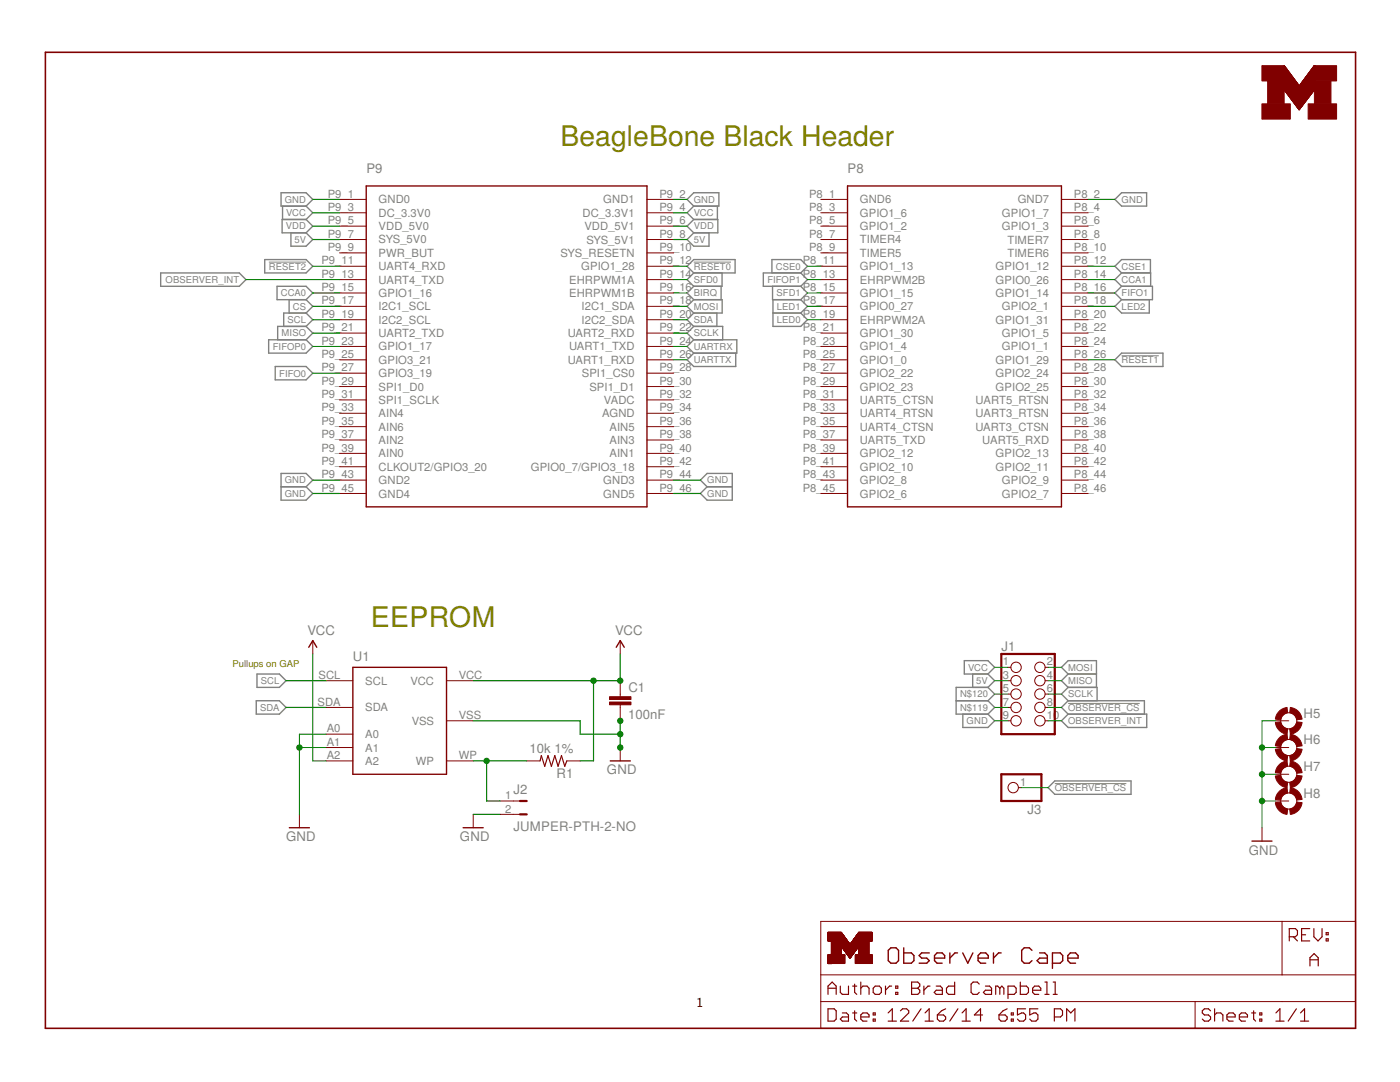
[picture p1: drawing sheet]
<svg xmlns="http://www.w3.org/2000/svg" width="279mm" height="216mm" viewBox="0 0 279 216" stroke-linecap="round" stroke-linejoin="round" font-family="sans-serif">
<g fill="none" stroke="#808080" stroke-width=".28">
<path d="M56.1 38.5h5l1.3 1.3-1.3 1.3h-5zM137.1 39.8l1.4-1.3h5v2.6h-5zM222.5 39.8l1.3-1.3h5v2.6h-5zM32.1 54.5h15.7l1.3 1.3-1.3 1.3h-15.7zM52.8 51.8h8.3l1.3 1.3-1.3 1.4h-8.3zM55.3 57.1h5.8l1.3 1.4-1.3 1.3h-5.8zM56.4 41.1v2.7M57.7 59.8v2.7M58.1 46.5v2.6h3l1.3-1.3-1.3-1.3M61.1 41.1l1.3 1.4-1.3 1.3M61.1 43.8h-4.8v2.7h4.8M61.1 43.8l1.3 1.3-1.3 1.4"/>
<path d="M61.1 59.8l1.3 1.3-1.3 1.4M137.1 53.1l1.4-1.3h8.2v2.7h-8.2zM138.5 59.8l-1.4 1.3 1.4 1.4M138.5 59.8h5.6v2.7h-5.6M138.5 43.8h4.8v2.7h-4.8M138.5 41.1l-1.4 1.4 1.4 1.3M138.5 46.5l-1.4 1.3 1.4 1.3h3v-2.6M138.5 43.8l-1.4 1.3 1.4 1.4M138.5 54.5l-1.4 1.3 1.4 1.3M138.5 57.1l-1.4 1.4 1.4 1.3M143.2 41.1v2.7M143.9 57.1v2.7"/>
<path d="M144.1 54.5v2.6h-5.6M154.1 54.5v-2.7h5.7l1.3 1.3-1.3 1.4M154.2 57.1v2.7h5.6M154.3 59.8v5.3h5.5l1.3-1.3-1.3-1.3M159.8 59.8l1.3 1.3-1.3 1.4M159.8 54.5h-7.5v2.6h7.5M159.8 57.1l1.3 1.4-1.3 1.3M159.8 54.5l1.3 1.3-1.3 1.3M223.8 57.1h6.2v2.7h-6.2M223.8 59.8l-1.3 1.3 1.3 1.4h5.6v-2.7M223.8 54.5h5.8v2.6M223.8 54.5l-1.3-1.4 1.3-1.3h5.8v2.7"/>
<path d="M223.8 54.5l-1.3 1.3 1.3 1.3M223.8 57.1l-1.3 1.4 1.3 1.3M53.6 67.8h7.5l1.3 1.3-1.3 1.4h-7.5zM54.9 73.1h6.2l1.3 1.4-1.3 1.3h-6.2zM61.1 62.5h-4.5v2.6M61.1 65.1l1.3 1.4-1.3 1.3M61.1 65.1h-5.7v2.7M61.1 62.5l1.3 1.3-1.3 1.3M138.5 67.8h8.5v2.7h-8.5M138.5 65.1h5.7v2.7M138.5 65.1l-1.4 1.4 1.4 1.3M138.5 62.5l-1.4 1.3 1.4 1.3"/>
<path d="M138.5 70.5l-1.4 1.3 1.4 1.3h8.3v-2.6M138.5 67.8l-1.4 1.3 1.4 1.4M143.1 62.5v2.6M154.3 62.5h5.5M222.5 71.8l1.3-1.3h8.3v2.6h-8.3zM56.1 94.5h5l1.3 1.3-1.3 1.3 1.3 1.4-1.3 1.3h-5zM56.1 97.1h5M139.8 95.8l1.3-1.3h5v5.3h-5l-1.3-1.3 1.3-1.4zM141.1 97.1h5M51.1 139.8h4.7l1.3 1.4-1.3 1.3h-4.7zM51.3 134.5h4.5l1.3 1.3-1.3 1.4h-4.5zM190.8 139.8h6.4"/>
<path d="M192.4 131.8h4.8l1.3 1.4-1.3 1.3h-4.8zM194.1 134.5v2.7M197.2 137.2h-6.4v5.3h6.4M197.2 134.5l1.3 1.3-1.3 1.4M197.2 139.8l1.3 1.4-1.3 1.3M197.2 137.2l1.3 1.3-1.3 1.3M213.2 134.5l-1.4-1.3 1.4-1.4h5.6v5.4M213.2 134.5h5.6M213.2 134.5l-1.4 1.3 1.4 1.4M213.2 137.2h5.7v2.6M213.2 137.2l-1.4 1.3 1.4 1.3M213.2 139.8h15.2v2.7"/>
<path d="M213.2 139.8l-1.4 1.4 1.4 1.3M192.2 142.5v2.7h5l1.3-1.4-1.3-1.3M209.2 157.2l1.3-1.4h15.2v2.7h-15.2zM213.2 142.5h15.7v2.7h-15.7l-1.4-1.4z"/>
</g>
<path d="M53.7 52.3h7.4M138.5 52.3h7.4M223.8 71h7.5M210.5 156.4h14.3M213.2 140.4h14.3" fill="none" stroke="#808080" stroke-width=".2"/>
<path d="M9.1 10.4h261.4v194.8h-261.4z" fill="none" stroke="#800000" stroke-width=".32"/>
<g fill="none" stroke="#800000" stroke-width=".2">
<path d="M256.3 17.9l3 4 3-4M256.3 17.9h6.1M256.3 17.8h6.1M256.3 17.7h6.1M256.3 17.6h6.1M256.3 17.5h6.1M256.3 17.4h6.1M256.3 17.3h6.1M256.3 17.2h6.1M256.3 17.1h6.1M256.3 17l2.9 .1M256.3 17h2.9"/>
<path d="M256.3 16.9h2.8M256.3 16.8l2.8 .1M256.3 16.8h2.8M256.3 16.7l2.7 .1M256.3 16.7h2.7M256.3 16.6h2.6M256.3 16.5h2.5M256.3 16.4l2.5 .1M256.3 16.4h2.5M256.3 16.3l2.4 .1M256.3 16.3h2.4M256.3 16.2h2.3"/>
<path d="M256.3 16.1h2.3M256.3 16l2.2 .1M256.3 16h2.2M256.3 16h2.1M256.3 15.9h2.1M256.3 15.8h2M256.3 15.7l2 .1M256.3 15.7h2M256.3 15.6l1.9 .1M256.3 15.6h1.9M256.3 15.6h1.8M256.3 15.5h1.8"/>
<path d="M256.3 15.4h1.7M256.3 15.3l1.7 .1M256.3 15.3h1.7M256.3 15.3h1.6M256.3 13.1l3 4 3-4h.1v4.8h-6.1zM256.3 18h6M256.3 15.2h1.6M256.3 15.2h1.5M256.3 15.1h1.5M256.3 15l1.5 .1M256.3 15h1.4M256.3 14.9l1.4 .1"/>
<path d="M256.3 14.9h1.4M256.3 14.9h1.3M256.3 14.8h1.3M256.3 14.8h1.2M256.3 14.7h1.2M256.3 14.6l1.2 .1M256.3 14.6h1.2M256.3 14.6h1.1M256.3 14.5h1.1M256.3 14.5h1M256.3 14.4h1M256.3 14.3h.9"/>
<path d="M256.3 14.2l.9 .1M256.3 14.2h.9M256.3 14.2h.8M256.3 14.1h.8M256.3 14.1h.7M256.3 14h.7M256.3 13.9h.6M256.3 13.8h.6M256.3 13.8h.5M256.3 13.7h.5M256.3 13.6h.4M256.3 13.5h.3"/>
<path d="M256.3 13.4h.3M256.3 13.4h.2M256.3 13.3h.2M256.3 13.2h.1M256.4 18.1h5.8M256.4 18.2h5.7M256.5 18.2h5.6M256.5 18.3h5.6M256.5 18.3h5.5M256.6 18.4h5.4M256.7 18.4h5.2M256.7 18.5h5.2"/>
<path d="M256.8 18.5h5.1M256.8 18.6h5M256.8 18.7h4.9M256.9 18.8h4.8M257 18.8h4.6M257 18.9h4.6M257 18.9h4.5M257.1 19h4.4M257.1 19.1h4.3M257.2 19.1h4.2M257.2 19.2h4.2M257.3 19.2h4"/>
<path d="M257.3 19.3h4M257.3 19.3h3.9M257.4 19.4h3.8M257.4 19.5h3.8M257.5 19.5h3.6M257.5 19.6h3.5M257.6 19.6h3.4M257.6 19.7h3.4M257.6 19.7h3.3M257.7 19.8h3.2M257.8 19.9h3M259.3 17.1h3.1"/>
<path d="M259.4 17h3M259.5 16.9h2.9M259.5 16.8h2.9M259.6 16.7h2.8M259.7 16.6h2.7M259.8 16.5h2.6M259.8 16.4h2.6M259.9 16.3h2.5M260 16.2h2.4M260.1 16.1h2.3M260.1 16h2.3M260.2 15.9h2.2"/>
<path d="M260.3 15.8h2.1M260.3 15.7h2.1M260.4 15.7h2M260.4 15.6h2M260.5 15.6h1.9M260.5 15.5h1.9M260.6 15.4h1.8M260.6 15.3h1.8M260.7 15.3h1.7M260.7 15.2h1.7M260.8 15.2h1.6M260.8 15.1h1.6"/>
<path d="M260.8 19.9l-3 .1M260.9 15h1.5M260.9 14.9h1.5M261 14.9h1.4M261 14.8h1.4M261.1 14.7h1.3M261.1 19.5h-3.6M261.2 14.6h1.2M261.2 14.5h1.2M261.3 14.5h1.1M261.3 14.4h1.1M261.4 14.3h1"/>
<path d="M261.5 14.2h.9M261.5 14.1h.9M261.6 14.1h.8M261.6 14h.8M261.7 13.9h.7M261.7 13.8h.7M261.8 13.8h.6M261.8 13.7h.6M261.9 13.6h.5M262 13.5h.4M262 13.4h.4M262.1 13.4h.3"/>
<path d="M262.1 13.3h.3M262.2 13.2h.2M67.8 39.8h5.3M129.1 39.8h5.4M163.8 39.8h5.3M211.8 39.8h5.4M257.8 20h3M257.9 20h2.8M257.9 20.1h2.8M257.9 20.2h2.7M258 20.2h2.6M258.1 20.3h2.4"/>
<path d="M258.1 20.4h2.3M258.2 20.5h2.2M258.2 20.5h2.1M258.3 20.6h2M258.4 20.7h1.8M258.4 20.8h1.7M258.5 20.9h1.6M258.5 20.9h1.5M258.6 21h1.4M258.6 21h1.3M258.6 21.1h1.3M258.7 21.1h1.2"/>
<path d="M258.7 21.2h1.1M258.8 21.3h1M258.8 21.3h.9M258.9 21.4h.8M258.9 21.5h.7M259 21.5h.6M259 21.6h.5M259.1 21.7h.4M259.1 21.7h.3M259.1 21.8h.3M259.2 21.9h.1M260.1 20.8l-1.6 .1"/>
<path d="M260.4 20.4h-2.3M67.8 42.5h5.3M67.8 45.1h5.3M67.8 47.8h5.3M67.8 50.5h5.3M67.8 53.1h5.3M67.8 55.8h5.3M67.8 58.5h5.3M129.1 42.5h5.4M129.1 45.1h5.4M129.1 47.8h5.4M129.1 50.5h5.4"/>
<path d="M129.1 53.1h5.4M129.1 55.8h5.4M129.1 58.5h5.4M163.8 42.5h5.3M163.8 45.1h5.3M163.8 47.8h5.3M163.8 50.5h5.3M163.8 53.1h5.3M163.8 55.8h5.3M163.8 58.5h5.3M211.8 42.5h5.4M211.8 45.1h5.4"/>
<path d="M211.8 47.8h5.4M211.8 50.5h5.4M211.8 53.1h5.4M211.8 55.8h5.4M211.8 58.5h5.4M67.8 61.1h5.3M67.8 63.8h5.3M67.8 66.5h5.3M67.8 69.1h5.3M67.8 71.8h5.3M67.8 74.5h5.3M67.8 77.1h5.3"/>
<path d="M67.8 79.8h5.3M129.1 61.1h5.4M129.1 63.8h5.4M129.1 66.5h5.4M129.1 69.1h5.4M129.1 71.8h5.4M129.1 74.5h5.4M129.1 77.1h5.4M129.1 79.8h5.4M163.8 61.1h5.3M163.8 63.8h5.3M163.8 66.5h5.3"/>
<path d="M163.8 69.1h5.3M163.8 71.8h5.3M163.8 74.5h5.3M163.8 77.1h5.3M163.8 79.8h5.3M211.8 61.1h5.4M211.8 63.8h5.4M211.8 66.5h5.4M211.8 69.1h5.4M211.8 71.8h5.4M211.8 74.5h5.4M211.8 77.1h5.4"/>
<path d="M211.8 79.8h5.4M67.8 82.5h5.3M67.8 85.1h5.3M67.8 87.8h5.3M67.8 90.5h5.3M67.8 93.1h5.3M67.8 95.8h5.3M67.8 98.5h5.3M129.1 82.5h5.4M129.1 85.1h5.4M129.1 87.8h5.4M129.1 90.5h5.4"/>
<path d="M129.1 93.1h5.4M129.1 95.8h5.4M129.1 98.5h5.4M163.8 82.5h5.3M163.8 85.1h5.3M163.8 87.8h5.3M163.8 90.5h5.3M163.8 93.1h5.3M163.8 95.8h5.3M163.8 98.5h5.3M211.8 82.5h5.4M211.8 85.1h5.4"/>
<path d="M211.8 87.8h5.4M211.8 90.5h5.4M211.8 93.1h5.4M211.8 95.8h5.4M211.8 98.5h5.4M62.4 127.8v2.7M65.1 135.8h5.3M89.1 135.8h5.3M123.8 127.8v2.7M123.8 135.8v3.2M201.2 135.8h.5M201.2 133.2h.5"/>
<path d="M201.2 138.5h.5M208.6 135.8h.6M208.6 133.2h.6M208.6 138.5h.6M65.1 146.5h5.3M65.1 149.2h5.3M65.1 151.8h5.3M65.1 141.2h5.3M89.1 151.8h5.3M89.1 143.8h5.3M99.8 159.8h4M105.1 151.8h2.7"/>
<path d="M113.1 151.8h2.7M123.8 140.6v3.2M123.8 149.2v2.6M201.2 143.8h.5M201.2 141.2h.5M203.2 157.2h.6M208.6 143.8h.6M208.6 141.2h.6M254.5 149.2h2.7M254.5 143.8h2.7M254.5 159.8h2.7M254.5 154.5h2.7"/>
<path d="M59.8 162.5v2.7M94.4 162.5v2.7M99.8 162.5h4M251.9 165.2v2.6M163.8 183.9h106.7v21.3h-106.7zM163.8 199.9h106.7M163.8 194.5h106.7M165.3 192.2h3.3M165.3 192.1h3.3M165.3 192h3.3M165.3 191.9h3.3M165.3 191.8h3.3"/>
<path d="M165.3 191.7h3.3M165.3 191.6h3.3M165.3 191.5h3.3M165.3 191.4h3.3M165.3 191.3h3.3M165.3 191.2h3.3M165.3 191.1h3.3M165.3 191h3.3M165.3 190.9h3.3M165.3 190.8h3.3M165.3 190.7h3.3M165.3 190.6h3.3"/>
<path d="M165.3 190.5l3.3 .1M165.3 190.5h3.3M165.3 187.8h3.9M165.3 187.7h3.8M165.3 187.6l3.8 .1M165.3 187.6h3.8M165.3 187.5h3.7M165.3 187.4l3.6 .1M165.3 187.4h3.6M165.3 187.3l3.6 .1M165.3 187.3h3.5M165.3 187.2l3.5 .1"/>
<path d="M165.3 187.2h3.5M165.3 187.1l3.4 .1M165.3 187.1h3.4M165.3 187l3.4 .1M165.3 187h3.3M165.3 186.9h3.3M165.3 186.9h3.2M165.3 186.8h3.2M165.3 186.7l3.1 .1M165.3 186.7h3.1M165.3 186.6h3.1M165.3 186.6h3"/>
<path d="M165.3 186.5l3 .1M165.3 186.5h3M165.3 186.4h2.9M165.3 186.3l2.8 .1M165.3 186.3h2.8M165.3 186.2l2.8 .1M165.3 186.2h2.7M165.3 186.1l2.7 .1M165.3 186.1h2.7M165.3 186l2.6 .1M165.3 186h2.6M165.3 192.3h.7"/>
<path d="M165.9 190.4h2M165.9 190.3h2M165.9 190.2h2M165.9 190.1h2M165.9 190h2M165.9 189.9h2M165.9 189.8h2M165.9 189.7h2M165.9 189.6h2M165.9 189.5h2M165.9 189.4h2M165.9 189.3h2"/>
<path d="M165.9 189.2h2M165.9 189.1h2M165.9 189h2M165.9 188.9h2M165.9 188.9h5.5M165.9 188.8h7.5M165.9 188.7h7.5M165.9 188.6h7.5M165.9 188.5h7.5M165.9 188.4h7.5M165.9 188.4h3.7M165.9 188.3l3.7 .1"/>
<path d="M165.9 188.3h3.6M165.9 188.2h3.6M165.9 188.1h3.5M165.9 188l3.5 .1M165.9 188h3.4M165.9 187.9l3.4 .1M165.9 187.9h3.4M165.9 187.8h3.3M168 188.9h3.3M168 189h3.3M168 189h3.2M168.1 189.1h3.1"/>
<path d="M168.2 189.2h2.9M168.2 189.3h2.9M168.3 189.3h2.7M168.3 189.4h2.7M168.4 189.5h2.5M168.4 189.6h2.5M168.5 189.6h2.3M168.5 189.7h2.3M168.6 189.7h2.1M168.6 189.8h2.1M168.7 189.9h1.9M168.7 190h1.9"/>
<path d="M168.8 190h1.7M168.8 190.1h1.6M168.9 190.2h1.5M168.9 190.3h1.4M169 190.3h1.3M169 190.4h1.3M169.1 190.4h1.1M169.1 190.5h1.1M169.2 190.6h.9M169.2 190.7h.8M169.3 190.7h.7M169.3 190.8h.6"/>
<path d="M169.4 190.9h.5M169.5 191.1h.3M169.6 191.1h.1M169.6 191.2h.1M169.7 188.4h3.7M169.7 188.3h3.7M169.8 191l-.3 .1M169.8 188.3h3.6M169.8 191h-.3M169.8 188.2h3.6M169.9 188.1h3.5M169.9 190.8h-.5"/>
<path d="M170 188h3.4M170 187.9h3.4M170.1 187.9h3.3M170.1 187.7h3.9M170.2 190.5h-1.1M170.2 187.7h3.8M170.2 187.6h3.8M170.3 187.6h3.7M170.3 187.5h3.7M170.4 187.5h3.6M170.4 187.4h3.6M170.4 187.3h3.6"/>
<path d="M170.5 190.1h-1.7M170.5 187.3h3.5M170.5 187.2h3.5M170.6 189.9h-1.9M170.6 187.2h3.4M170.6 187.1h3.4M170.7 187h3.3M170.7 192.2h3.3M170.7 192.1h3.3M170.7 192h3.3M170.7 191.9h3.3M170.7 191.8h3.3"/>
<path d="M170.7 191.7h3.3M170.7 191.6h3.3M170.7 191.5h3.3M170.7 191.4h3.3M170.7 191.3h3.3M170.7 191.2h3.3M170.7 191.1h3.3M170.7 191h3.3M170.7 190.9h3.3M170.7 190.8h3.3M170.7 190.7h3.3M170.7 190.6h3.3"/>
<path d="M170.7 190.5h3.3M170.8 186.9h3.2M170.8 186.8h3.2M170.9 186.8h3.1M170.9 186.7h3.1M170.9 186.6h3.1M171 186.6h3M171 186.5h3M171.1 186.5h2.9M171.1 186.4h2.9M171.2 186.4h2.8M171.2 189.1h-3.1"/>
<path d="M171.2 186.3h2.8M171.3 186.2h2.7M171.3 188.9h.1M171.3 186.1h2.7M171.4 190.5h.1M171.4 186h2.6M171.4 190.4h2M171.4 190.3h2M171.4 190.2h2M171.4 190.1h2M171.4 190h2M171.4 189.9h2"/>
<path d="M171.4 189.8h2M171.4 189.7h2M171.4 189.6h2M171.4 189.5h2M171.4 189.4h2M171.4 189.3h2M171.4 189.2h2M171.4 189.1h2M171.4 189h2M171.4 188.9h2M173.4 187.8h.1M174 187.8h-3.9"/>
<path d="M238.5 199.9v5.3M255.9 183.9v10.6"/>
<circle cx="202.8" cy="138.5" r="1.04"/>
<circle cx="202.8" cy="133.2" r="1.04"/>
<circle cx="202.8" cy="135.8" r="1.04"/>
<circle cx="207.5" cy="133.2" r="1.04"/>
<circle cx="207.5" cy="135.8" r="1.04"/>
<circle cx="207.5" cy="138.5" r="1.04"/>
<circle cx="202.2" cy="157.2" r="1.04"/>
<circle cx="202.8" cy="141.2" r="1.04"/>
<circle cx="202.8" cy="143.8" r="1.04"/>
<circle cx="207.5" cy="143.8" r="1.04"/>
<circle cx="207.5" cy="141.2" r="1.04"/>
<circle cx="257.2" cy="159.8" r="1.61"/>
<circle cx="257.2" cy="149.2" r="1.61"/>
<circle cx="257.2" cy="143.8" r="1.61"/>
<circle cx="257.2" cy="154.5" r="1.61"/>
</g>
<g fill="none" stroke="#800000" stroke-width=".23">
<path d="M107.8 151.8l.2-1 .7 2.1 .7-2.1 .6 2.1 .7-2.1 .7 2.1 .7-2.1 .6 2.1 .4-1.1M165.2 198.4v-1.6l.9-.8 .8 .8v1.6M165.2 197.2h1.7M167.7 196.8v1.2l.4 .4h1.2v-1.6M170.2 196.8h.8M170.6 196.4v1.6l.4 .4M171.8 196v2.4M171.8 197.2l.4-.4h.8l.4 .4v1.2M174.7 196.8h.8l.4 .4v.8l-.4 .4h-.8l-.4-.4v-.8zM176.7 196.8v1.6M177.9 196.8h-.4l-.8 .8M178.8 196.8h.4v.4h-.4z"/>
<path d="M178.8 198h.4v.4h-.4zM181.9 197.2h1.3M181.9 196h1.3l.4 .4v.4l-.4 .4 .4 .4v.4l-.4 .4h-1.3zM184.4 196.8v1.6M185.6 196.8h-.4l-.8 .8M186.8 196.8h.9l.4 .4v1.2h-1.3l-.4-.4 .4-.4h1.3M190.5 196v2.4h-1.2l-.4-.4v-.8l.4-.4h1.2M195.4 196.4l-.4-.4h-.8l-.4 .4v1.6l.4 .4h.8l.4-.4M196.7 196.8h.8l.4 .4v1.2h-1.2l-.4-.4 .4-.4h1.2M199.5 197.2l-.4-.4h-.4v1.6M199.5 197.2v1.2M199.5 197.2l.4-.4 .4 .4v1.2"/>
<path d="M201.2 198.4h1.2l.4-.4v-.8l-.4-.4h-1.2v2.4M203.6 196v2.4h1.3l.4-.4v-.8l-.4-.4h-1.3M206.1 197.6h1.6v-.4l-.4-.4h-.8l-.4 .4v.8l.4 .4h.8M208.5 198.4h.9M208.5 196h.4v2.4M210.2 198.4h.8M210.2 196h.4v2.4M257.3 186.9h1.2l.4-.4v-.8l-.4-.4h-1.2v2.4M258.1 186.9l.8 .8M259.8 186.5h.8M261.4 185.3h-1.6v2.4h1.6M261.4 192.7v-1.6l.9-.8 .8 .8v1.6"/>
<path d="M261.4 191.5h1.7M262.2 185.3v1.6l.8 .8 .8-.8v-1.6M264.7 187.3h.4v.4h-.4zM264.7 186.1h.4v.4h-.4zM165.2 201.3h1.3l.4 .4v1.6l-.4 .5h-1.3zM168.1 202.1h.8l.4 .4v1.3h-1.2l-.4-.5 .4-.4h1.2M170.2 202.1h.8M170.6 201.7v1.6l.4 .5M171.8 202.9h1.6v-.4l-.4-.4h-.8l-.4 .4v.8l.4 .5h.8M174.3 203.3h.4v.5h-.4zM174.3 202.1h.4v.4h-.4zM177.2 203.8h1.7"/>
<path d="M177.2 202.1l.9-.8v2.5M179.7 201.7l.4-.4h.8l.5 .4v.4l-1.7 1.7h1.7M183.8 201.3l-1.6 2.5M184.6 203.8h1.7M184.6 202.1l.8-.8v2.5M187.1 202.5h1.2l.4 .4v.4l-.4 .5h-.8l-.4-.5zM188.7 201.3l-.8 .4-.8 .8M191.2 201.3l-1.7 2.5M192 203.8h1.6M192 202.1l.8-.8v2.5M196.1 202.5h-1.6l1.2-1.2v2.5M199.4 202.5h1.2l.4 .4v.4l-.4 .5h-.8l-.4-.5z"/>
<path d="M201 201.3l-.8 .4-.8 .8M201.8 203.3h.4v.5h-.4zM201.8 202.1h.4v.4h-.4zM204.7 201.3h-1.6v1.2l.8-.4h.4l.4 .4v.8l-.4 .5h-.8l-.4-.5M207.1 201.3h-1.6v1.2l.8-.4h.4l.4 .4v.8l-.4 .5h-.8l-.4-.5M210.4 202.9h1.2l.4-.4v-.8l-.4-.4h-1.2v2.5M212.9 203.8v-2.5l.8 .8 .8-.8v2.5M241.6 201.7l-.4-.4h-.8l-.5 .4v.4l.5 .4h.8l.4 .4v.4l-.4 .5h-.8l-.5-.5M242.4 202.5l.4-.4h.8l.5 .4v1.3M242.4 201.3v2.5M244.9 202.9h1.6v-.4l-.4-.4h-.8l-.4 .4v.8l.4 .5h.8M247.3 202.9h1.7v-.4l-.4-.4h-.9l-.4 .4v.8l.4 .5h.9"/>
<path d="M249.8 202.1h.8M250.2 201.7v1.6l.4 .5M251.4 203.3h.4v.5h-.4zM251.4 202.1h.4v.4h-.4zM254.6 203.8h1.7M254.6 202.1l.8-.8v2.5M258.7 201.3l-1.6 2.5M259.5 203.8h1.7M259.5 202.1l.8-.8v2.5"/>
</g>
<g fill="none" stroke="#800000" stroke-width=".28">
<path d="M73.1 37.1h56v64h-56zM169.1 37.1h42.7v64h-42.7zM61.6 129.2l.8-1.4 .8 1.4M70.4 133.2h18.7v21.3h-18.7zM123 129.2l.8-1.4 .8 1.4M121.8 151.8h4M57.7 165.2h4M92.4 165.2h4M249.9 167.8h4M177.3 189.6l.5-.5h1l.5 .5v2.1l-.5 .5h-1l-.5-.5zM180.4 189.1v3.1h1.5l.5-.5v-1l-.5-.6h-1.5M185.5 190.1h-1.6l-.5 .6 .5 .5h1.1l.5 .5-.5 .5h-1.6"/>
<path d="M186.5 191.2h2v-.5l-.5-.6h-1l-.5 .6v1l.5 .5h1M189.6 190.1v2.1M191.1 190.1h-.5l-1 1.1M192.1 190.1l1 2.1 1.1-2.1M195.2 191.2h2v-.5l-.5-.6h-1l-.5 .6v1l.5 .5h1M198.3 190.1v2.1M199.8 190.1h-.5l-1 1.1M206 189.6l-.6-.5h-1l-.5 .5v2.1l.5 .5h1l.6-.5M207.5 190.1h1l.5 .6v1.5h-1.5l-.5-.5 .5-.5h1.5M210 192.2h1.6l.5-.5v-1l-.5-.6h-1.6v3.1M213.1 191.2h2.1v-.5l-.5-.6h-1.1l-.5 .6v1l.5 .5h1.1"/>
</g>
<g fill="#800000" stroke="#800000" stroke-width=".2">
<path d="M121.6 140.1h4.3v.5h-4.3z"/>
<path d="M121.6 139h4.3v.6h-4.3z"/>
<path d="M251.8 13.1h4.5v3.1h-4.5z"/>
<path d="M253 16.2h3.3v4.5h-3.3z"/>
<path d="M251.8 20.7h5.7v3.1h-5.7z"/>
<path d="M261.1 20.7h5.6v3.1h-5.6z"/>
<path d="M262.3 16.2h3.3v4.5h-3.3z"/>
<path d="M262.3 13.1h4.4v3.1h-4.4z"/>
</g>
<path d="M199.8 130.5h10.7v16h-10.7zM103.8 159.8h1.3M199.8 154.5h8v5.3h-8zM103.8 162.5h1.3" fill="none" stroke="#800000" stroke-width=".44"/>
<g fill="#800000" stroke="#800000" stroke-width=".2">
<path d="M257.5 141.2a2.68 2.68 0 0 1 2.4 2.3l-1.1 .1a1.58 1.58 0 0 0-1.4-1.4z" fill-rule="evenodd"/>
<path d="M255.4 141.8l.8-.5 .7-.1 .1 1-.7 .3a1.51 1.51 0 0 0-.7 1.1l-1.1-.1 .4-1z" fill-rule="evenodd"/>
<path d="M254.5 144.2l1.1-.2a1.65 1.65 0 0 0 1.4 1.4l-.1 1.1a2.64 2.64 0 0 1-2.4-2.3z" fill-rule="evenodd"/>
<path d="M257.4 145.4a1.59 1.59 0 0 0 1.4-1.4l1.1 .2a2.68 2.68 0 0 1-2.4 2.3z" fill-rule="evenodd"/>
<path d="M257.5 146.5a2.68 2.68 0 0 1 2.4 2.3l-1.1 .2a1.58 1.58 0 0 0-1.4-1.4z" fill-rule="evenodd"/>
<path d="M255.4 147.1l.8-.4 .7-.2 .1 1.1-.7 .2a1.51 1.51 0 0 0-.7 1.2l-1.1-.2 .4-1z" fill-rule="evenodd"/>
<path d="M254.5 149.5l1.1-.1a1.65 1.65 0 0 0 1.4 1.4l-.1 1a2.64 2.64 0 0 1-2.4-2.3z" fill-rule="evenodd"/>
<path d="M257.4 150.8a1.59 1.59 0 0 0 1.4-1.4l1.1 .1a2.68 2.68 0 0 1-2.4 2.3z" fill-rule="evenodd"/>
<path d="M257.5 151.8a2.68 2.68 0 0 1 2.4 2.4l-1.1 .1a1.58 1.58 0 0 0-1.4-1.4z" fill-rule="evenodd"/>
<path d="M255.4 152.4l.8-.4 .7-.2 .1 1.1-.7 .2a1.51 1.51 0 0 0-.7 1.2l-1.1-.1 .4-1.1z" fill-rule="evenodd"/>
<path d="M254.5 154.8l1.1-.1a1.65 1.65 0 0 0 1.4 1.4l-.1 1.1a2.64 2.64 0 0 1-2.4-2.4z" fill-rule="evenodd"/>
<path d="M257.4 156.1a1.59 1.59 0 0 0 1.4-1.4l1.1 .1a2.68 2.68 0 0 1-2.4 2.4z" fill-rule="evenodd"/>
<path d="M257.5 157.2a2.68 2.68 0 0 1 2.4 2.3l-1.1 .1a1.54 1.54 0 0 0-1.4-1.4z" fill-rule="evenodd"/>
<path d="M255.4 157.8l.8-.5 .7-.1 .1 1-.4 .1a1.64 1.64 0 0 0-1 1.3l-1.1-.1 .4-1z" fill-rule="evenodd"/>
<path d="M254.5 160.2l1.1-.2a1.65 1.65 0 0 0 1.4 1.4l-.1 1.1a2.64 2.64 0 0 1-2.4-2.3z" fill-rule="evenodd"/>
<path d="M257.4 161.4a1.59 1.59 0 0 0 1.4-1.4l1.1 .2a2.63 2.63 0 0 1-2.4 2.3z" fill-rule="evenodd"/>
</g>
<g fill="none" stroke="#008000" stroke-width=".23">
<path d="M62.4 39.8h5.4M134.5 39.8h2.6M217.2 39.8h5.3M62.4 42.5h5.4M62.4 47.8h5.4M62.4 45.1h5.4M62.4 58.5h5.4M134.5 42.5h2.6M134.5 47.8h2.6M134.5 45.1h2.6M134.5 53.1h2.6M217.2 58.5h5.3"/>
<path d="M62.4 61.1h5.4M62.4 66.5h5.4M62.4 63.8h5.4M134.5 61.1h2.6M134.5 66.5h2.6M134.5 63.8h2.6M161.1 61.1h2.7M217.2 61.1h5.3M62.4 95.8h5.4M62.4 98.5h5.4M134.5 95.8h5.3M134.5 98.5h5.3"/>
<path d="M57.1 135.8h8M118.4 135.8v16h-2.6M123.8 130.5v5.3h-29.4M57.1 141.2h8M94.4 143.8h21.4v2.7h8M94.4 151.8h10.7M97.1 151.8v8h2.7M123.8 143.8v5.4M94.4 162.5h5.4"/>
</g>
<g fill="#008000" stroke="#008000" stroke-width=".2">
<circle cx="123.8" cy="146.5" r=".53"/>
<circle cx="123.8" cy="143.8" r=".53"/>
<circle cx="123.8" cy="149.2" r=".53"/>
<circle cx="59.8" cy="149.2" r=".53"/>
<circle cx="251.9" cy="154.5" r=".53"/>
<circle cx="251.9" cy="149.2" r=".53"/>
<circle cx="251.9" cy="159.8" r=".53"/>
<circle cx="118.4" cy="135.8" r=".53"/>
<circle cx="123.8" cy="135.8" r=".53"/>
<circle cx="97.1" cy="151.8" r=".53"/>
</g>
<g fill="none" stroke="#008000" stroke-width=".2">
<path d="M49.1 55.8h18.7M62.4 53.1h5.4M134.5 55.8h2.6M134.5 58.5h2.6M161.1 55.8h2.7M161.1 58.5h2.7M161.1 53.1h2.7M217.2 55.8h5.3M217.2 53.1h5.3M62.4 69.1h5.4M62.4 74.5h5.4M134.5 69.1h2.6"/>
<path d="M134.5 71.8h2.6M161.1 63.8h2.7M217.2 71.8h5.3M62.4 130.5v21.3h2.7M198.5 133.2h2.7M198.5 135.8h2.7M198.5 138.5h2.7M209.2 133.2h2.6M209.2 135.8h2.6M209.2 138.5h2.6M59.8 149.2h5.3M65.1 146.5h-5.3v16"/>
<path d="M198.5 143.8h2.7M198.5 141.2h2.7M203.8 157.2h5.4M209.2 143.8h2.6M209.2 141.2h2.6M251.9 149.2h2.6M251.9 159.8h2.6M251.9 154.5h2.6M254.5 143.8h-2.6v21.4"/>
</g>
<g font-size="5.7" fill="#808000">
<text x="111.9" y="29.1">BeagleBone Black Header</text>
<text x="74" y="125.2">EEPROM</text>
</g>
<text font-size="2.7" x="139" y="200.9">1</text>
<g font-size="2.6" fill="#808080">
<text x="73.1" y="34.4">P9</text>
<text x="169.2" y="34.4">P8</text>
<text x="61.4" y="126.8">VCC</text>
<text x="70.4" y="131.8">U1</text>
<text x="122.7" y="126.8">VCC</text>
<text x="199.8" y="129.8">J1</text>
<text x="125.4" y="143.4">100nF</text>
<text x="125.4" y="138.1">C1</text>
<text x="260.1" y="143.2">H5</text>
<text x="260.1" y="148.6">H6</text>
<text x="105.7" y="150.2">10k 1%</text>
<text x="111.1" y="155.3">R1</text>
<text x="121.1" y="154.5">GND</text>
<text x="260.1" y="153.9">H7</text>
<text x="102.5" y="158.5">J2</text>
<text x="260.1" y="159.2">H8</text>
<text x="57.1" y="167.8">GND</text>
<text x="91.8" y="167.8">GND</text>
<text x="102.5" y="165.8">JUMPER-PTH-2-NO</text>
<text x="205" y="162.4">J3</text>
<text x="249.2" y="170.5">GND</text>
</g>
<g font-size="2.2" fill="#808080">
<text x="65.4" y="39.4">P9_1</text>
<text x="75.6" y="40.6">GND0</text>
<text x="120.4" y="40.6">GND1</text>
<text x="131.6" y="39.4">P9_2</text>
<text x="161.5" y="39.4">P8_1</text>
<text x="171.6" y="40.6">GND6</text>
<text x="203.1" y="40.6">GND7</text>
<text x="214.3" y="39.4">P8_2</text>
<text x="65.4" y="42.1">P9_3</text>
<text x="65.4" y="44.7">P9_5</text>
<text x="65.4" y="47.4">P9_7</text>
<text x="75.6" y="43.3">DC_3.3V0</text>
<text x="75.6" y="45.9">VDD_5V0</text>
<text x="116.3" y="43.3">DC_3.3V1</text>
<text x="116.6" y="45.9">VDD_5V1</text>
<text x="131.6" y="42.1">P9_4</text>
<text x="131.6" y="44.7">P9_6</text>
<text x="131.6" y="47.4">P9_8</text>
<text x="161.5" y="42.1">P8_3</text>
<text x="161.5" y="44.7">P8_5</text>
<text x="161.5" y="47.4">P8_7</text>
<text x="171.6" y="43.3">GPIO1_6</text>
<text x="171.6" y="45.9">GPIO1_2</text>
<text x="200" y="43.3">GPIO1_7</text>
<text x="200" y="45.9">GPIO1_3</text>
<text x="214.3" y="42.1">P8_4</text>
<text x="214.3" y="44.7">P8_6</text>
<text x="214.3" y="47.4">P8_8</text>
<text x="64.2" y="52.7">P9_11</text>
<text x="65.4" y="50.1">P9_9</text>
<text x="75.6" y="48.6">SYS_5V0</text>
<text x="75.6" y="51.3">PWR_BUT</text>
<text x="75.6" y="53.9">UART4_RXD</text>
<text x="111.8" y="51.3">SYS_RESETN</text>
<text x="116" y="53.9">GPIO1_28</text>
<text x="117.1" y="48.6">SYS_5V1</text>
<text x="131.6" y="50.1">P9_10</text>
<text x="131.6" y="52.7">P9_12</text>
<text x="160.2" y="52.7">P8_11</text>
<text x="161.5" y="50.1">P8_9</text>
<text x="171.6" y="48.6">TIMER4</text>
<text x="171.6" y="51.3">TIMER5</text>
<text x="171.6" y="53.9">GPIO1_13</text>
<text x="198.7" y="53.9">GPIO1_12</text>
<text x="201.1" y="48.6">TIMER7</text>
<text x="201.1" y="51.3">TIMER6</text>
<text x="214.3" y="50.1">P8_10</text>
<text x="214.3" y="52.7">P8_12</text>
<text x="64.2" y="55.4">P9_13</text>
<text x="64.2" y="58.1">P9_15</text>
<text x="75.6" y="56.6">UART4_TXD</text>
<text x="75.6" y="59.3">GPIO1_16</text>
<text x="113.6" y="56.6">EHRPWM1A</text>
<text x="113.6" y="59.3">EHRPWM1B</text>
<text x="131.6" y="55.4">P9_14</text>
<text x="131.6" y="58.1">P9_16</text>
<text x="160.2" y="55.4">P8_13</text>
<text x="160.2" y="58.1">P8_15</text>
<text x="171.6" y="56.6">EHRPWM2B</text>
<text x="171.6" y="59.3">GPIO1_15</text>
<text x="198.7" y="56.6">GPIO0_26</text>
<text x="198.7" y="59.3">GPIO1_14</text>
<text x="214.3" y="55.4">P8_14</text>
<text x="214.3" y="58.1">P8_16</text>
<text x="64.2" y="60.8">P9_17</text>
<text x="64.2" y="63.4">P9_19</text>
<text x="75.6" y="61.9">I2C1_SCL</text>
<text x="75.6" y="64.6">I2C2_SCL</text>
<text x="116.1" y="61.9">I2C1_SDA</text>
<text x="116.1" y="64.6">I2C2_SDA</text>
<text x="131.6" y="60.8">P9_18</text>
<text x="131.6" y="63.4">P9_20</text>
<text x="160.2" y="60.8">P8_17</text>
<text x="160.2" y="63.4">P8_19</text>
<text x="171.6" y="61.9">GPIO0_27</text>
<text x="171.6" y="64.6">EHRPWM2A</text>
<text x="198.7" y="64.6">GPIO1_31</text>
<text x="200" y="61.9">GPIO2_1</text>
<text x="214.3" y="60.8">P8_18</text>
<text x="214.3" y="63.4">P8_20</text>
<text x="64.2" y="66.1">P9_21</text>
<text x="64.2" y="68.8">P9_23</text>
<text x="64.2" y="71.4">P9_25</text>
<text x="75.6" y="67.3">UART2_TXD</text>
<text x="75.6" y="69.9">GPIO1_17</text>
<text x="113.3" y="67.3">UART2_RXD</text>
<text x="113.6" y="69.9">UART1_TXD</text>
<text x="131.6" y="66.1">P9_22</text>
<text x="131.6" y="68.8">P9_24</text>
<text x="131.6" y="71.4">P9_26</text>
<text x="160.2" y="66.1">P8_21</text>
<text x="160.2" y="68.8">P8_23</text>
<text x="160.2" y="71.4">P8_25</text>
<text x="171.6" y="67.3">GPIO1_30</text>
<text x="171.6" y="69.9">GPIO1_4</text>
<text x="200" y="67.3">GPIO1_5</text>
<text x="200" y="69.9">GPIO1_1</text>
<text x="214.3" y="66.1">P8_22</text>
<text x="214.3" y="68.8">P8_24</text>
<text x="214.3" y="71.4">P8_26</text>
<text x="64.2" y="74.1">P9_27</text>
<text x="64.2" y="76.8">P9_29</text>
<text x="75.6" y="72.6">GPIO3_21</text>
<text x="75.6" y="75.3">GPIO3_19</text>
<text x="75.6" y="77.9">SPI1_D0</text>
<text x="113.3" y="72.6">UART1_RXD</text>
<text x="116.1" y="75.3">SPI1_CS0</text>
<text x="117.6" y="77.9">SPI1_D1</text>
<text x="131.6" y="74.1">P9_28</text>
<text x="131.6" y="76.8">P9_30</text>
<text x="160.2" y="74.1">P8_27</text>
<text x="160.2" y="76.8">P8_29</text>
<text x="171.6" y="72.6">GPIO1_0</text>
<text x="171.6" y="75.3">GPIO2_22</text>
<text x="171.6" y="77.9">GPIO2_23</text>
<text x="198.7" y="72.6">GPIO1_29</text>
<text x="198.7" y="75.3">GPIO2_24</text>
<text x="198.7" y="77.9">GPIO2_25</text>
<text x="214.3" y="74.1">P8_28</text>
<text x="214.3" y="76.8">P8_30</text>
<text x="64.2" y="79.4">P9_31</text>
<text x="64.2" y="82.1">P9_33</text>
<text x="75.6" y="80.6">SPI1_SCLK</text>
<text x="75.6" y="83.3">AIN4</text>
<text x="120.2" y="83.3">AGND</text>
<text x="120.5" y="80.6">VADC</text>
<text x="131.6" y="79.4">P9_32</text>
<text x="131.6" y="82.1">P9_34</text>
<text x="160.2" y="79.4">P8_31</text>
<text x="160.2" y="82.1">P8_33</text>
<text x="171.6" y="80.6">UART5_CTSN</text>
<text x="171.6" y="83.3">UART4_RTSN</text>
<text x="194.7" y="80.6">UART5_RTSN</text>
<text x="194.7" y="83.3">UART3_RTSN</text>
<text x="214.3" y="79.4">P8_32</text>
<text x="214.3" y="82.1">P8_34</text>
<text x="64.2" y="84.8">P9_35</text>
<text x="64.2" y="87.4">P9_37</text>
<text x="75.6" y="85.9">AIN6</text>
<text x="75.6" y="88.6">AIN2</text>
<text x="121.6" y="85.9">AIN5</text>
<text x="121.6" y="88.6">AIN3</text>
<text x="131.6" y="84.8">P9_36</text>
<text x="131.6" y="87.4">P9_38</text>
<text x="160.2" y="84.8">P8_35</text>
<text x="160.2" y="87.4">P8_37</text>
<text x="171.6" y="85.9">UART4_CTSN</text>
<text x="171.6" y="88.6">UART5_TXD</text>
<text x="194.7" y="85.9">UART3_CTSN</text>
<text x="196" y="88.6">UART5_RXD</text>
<text x="214.3" y="84.8">P8_36</text>
<text x="214.3" y="87.4">P8_38</text>
<text x="64.2" y="90.1">P9_39</text>
<text x="64.2" y="92.8">P9_41</text>
<text x="64.2" y="95.4">P9_43</text>
<text x="75.6" y="91.3">AIN0</text>
<text x="75.6" y="93.9">CLKOUT2/GPIO3_20</text>
<text x="105.9" y="93.9">GPIO0_7/GPIO3_18</text>
<text x="121.6" y="91.3">AIN1</text>
<text x="131.6" y="90.1">P9_40</text>
<text x="131.6" y="92.8">P9_42</text>
<text x="131.6" y="95.4">P9_44</text>
<text x="160.2" y="90.1">P8_39</text>
<text x="160.2" y="92.8">P8_41</text>
<text x="160.2" y="95.4">P8_43</text>
<text x="171.6" y="91.3">GPIO2_12</text>
<text x="171.6" y="93.9">GPIO2_10</text>
<text x="198.7" y="91.3">GPIO2_13</text>
<text x="198.7" y="93.9">GPIO2_11</text>
<text x="214.3" y="90.1">P8_40</text>
<text x="214.3" y="92.8">P8_42</text>
<text x="214.3" y="95.4">P8_44</text>
<text x="64.2" y="98.1">P9_45</text>
<text x="75.6" y="96.6">GND2</text>
<text x="75.6" y="99.3">GND4</text>
<text x="120.4" y="96.6">GND3</text>
<text x="120.4" y="99.3">GND5</text>
<text x="131.6" y="98.1">P9_46</text>
<text x="160.2" y="98.1">P8_45</text>
<text x="171.6" y="96.6">GPIO2_8</text>
<text x="171.6" y="99.3">GPIO2_6</text>
<text x="200" y="96.6">GPIO2_9</text>
<text x="200" y="99.3">GPIO2_7</text>
<text x="214.3" y="98.1">P8_46</text>
<text x="63.6" y="135.5">SCL</text>
<text x="72.9" y="136.6">SCL</text>
<text x="81.9" y="136.6">VCC</text>
<text x="91.6" y="135.5">VCC</text>
<text x="200.1" y="132.8">1</text>
<text x="200.1" y="135.5">3</text>
<text x="209" y="132.8">2</text>
<text x="209" y="135.5">4</text>
<text x="63.4" y="140.8">SDA</text>
<text x="72.9" y="142">SDA</text>
<text x="91.6" y="143.5">VSS</text>
<text x="200.1" y="138.1">5</text>
<text x="200.1" y="140.8">7</text>
<text x="200.1" y="143.5">9</text>
<text x="209" y="138.1">6</text>
<text x="209" y="140.8">8</text>
<text x="209" y="143.5">10</text>
<text x="65.2" y="146.1">A0</text>
<text x="65.2" y="148.8">A1</text>
<text x="72.9" y="147.3">A0</text>
<text x="72.9" y="150">A1</text>
<text x="82.2" y="144.6">VSS</text>
<text x="65.2" y="151.5">A2</text>
<text x="72.9" y="152.6">A2</text>
<text x="83" y="152.6">WP</text>
<text x="91.6" y="151.5">WP</text>
<text x="100.8" y="159.5">1</text>
<text x="203.6" y="156.8">1</text>
<text x="100.8" y="162.1">2</text>
</g>
<g font-size="1.9" fill="#808080">
<text x="56.8" y="40.4">GND</text>
<text x="138.5" y="40.5">GND</text>
<text x="223.9" y="40.5">GND</text>
<text x="57.1" y="45.8">VDD</text>
<text x="57.1" y="43.1">VCC</text>
<text x="138.5" y="43.1">VCC</text>
<text x="138.5" y="45.8">VDD</text>
<text x="53.7" y="53.8">RESET2</text>
<text x="58.8" y="48.5">5V</text>
<text x="138.5" y="48.5">5V</text>
<text x="138.5" y="53.8">RESET0</text>
<text x="154.8" y="53.8">CSE0</text>
<text x="223.9" y="53.8">CSE1</text>
<text x="33" y="56.5">OBSERVER_INT</text>
<text x="56.1" y="59.1">CCA0</text>
<text x="138.5" y="56.5">SFD0</text>
<text x="138.5" y="59.1">BIRQ</text>
<text x="153.2" y="56.5">FIFOP1</text>
<text x="154.9" y="59.1">SFD1</text>
<text x="223.9" y="56.5">CCA1</text>
<text x="223.9" y="59.1">FIFO1</text>
<text x="57.4" y="64.5">SCL</text>
<text x="58.4" y="61.8">CS</text>
<text x="138.5" y="61.8">MOSI</text>
<text x="138.5" y="64.5">SDA</text>
<text x="155" y="61.8">LED1</text>
<text x="155" y="64.5">LED0</text>
<text x="223.9" y="61.8">LED2</text>
<text x="54.4" y="69.8">FIFOP0</text>
<text x="56.2" y="67.1">MISO</text>
<text x="138.5" y="67.1">SCLK</text>
<text x="138.5" y="69.8">UARTRX</text>
<text x="55.7" y="75.1">FIFO0</text>
<text x="138.5" y="72.5">UARTTX</text>
<text x="223.9" y="72.5">RESET1</text>
<text x="56.8" y="96.5">GND</text>
<text x="56.8" y="99.1">GND</text>
<text x="141.1" y="99.1">GND</text>
<text x="141.1" y="96.5">GND</text>
<text x="52" y="136.5">SCL</text>
<text x="193.2" y="133.8">VCC</text>
<text x="194.8" y="136.5">5V</text>
<text x="213.2" y="133.8">MOSI</text>
<text x="213.2" y="136.5">MISO</text>
<text x="51.9" y="141.8">SDA</text>
<text x="191.6" y="141.8">N$119</text>
<text x="191.6" y="139.2">N$120</text>
<text x="213.2" y="139.2">SCLK</text>
<text x="213.2" y="141.8">OBSERVER_CS</text>
<text x="192.9" y="144.5">GND</text>
<text x="213.2" y="144.5">OBSERVER_INT</text>
<text x="210.5" y="157.8">OBSERVER_CS</text>
</g>
<text font-size="1.9" fill="#808000" x="46.4" y="133.2">Pullups on GAP</text>
</svg>
